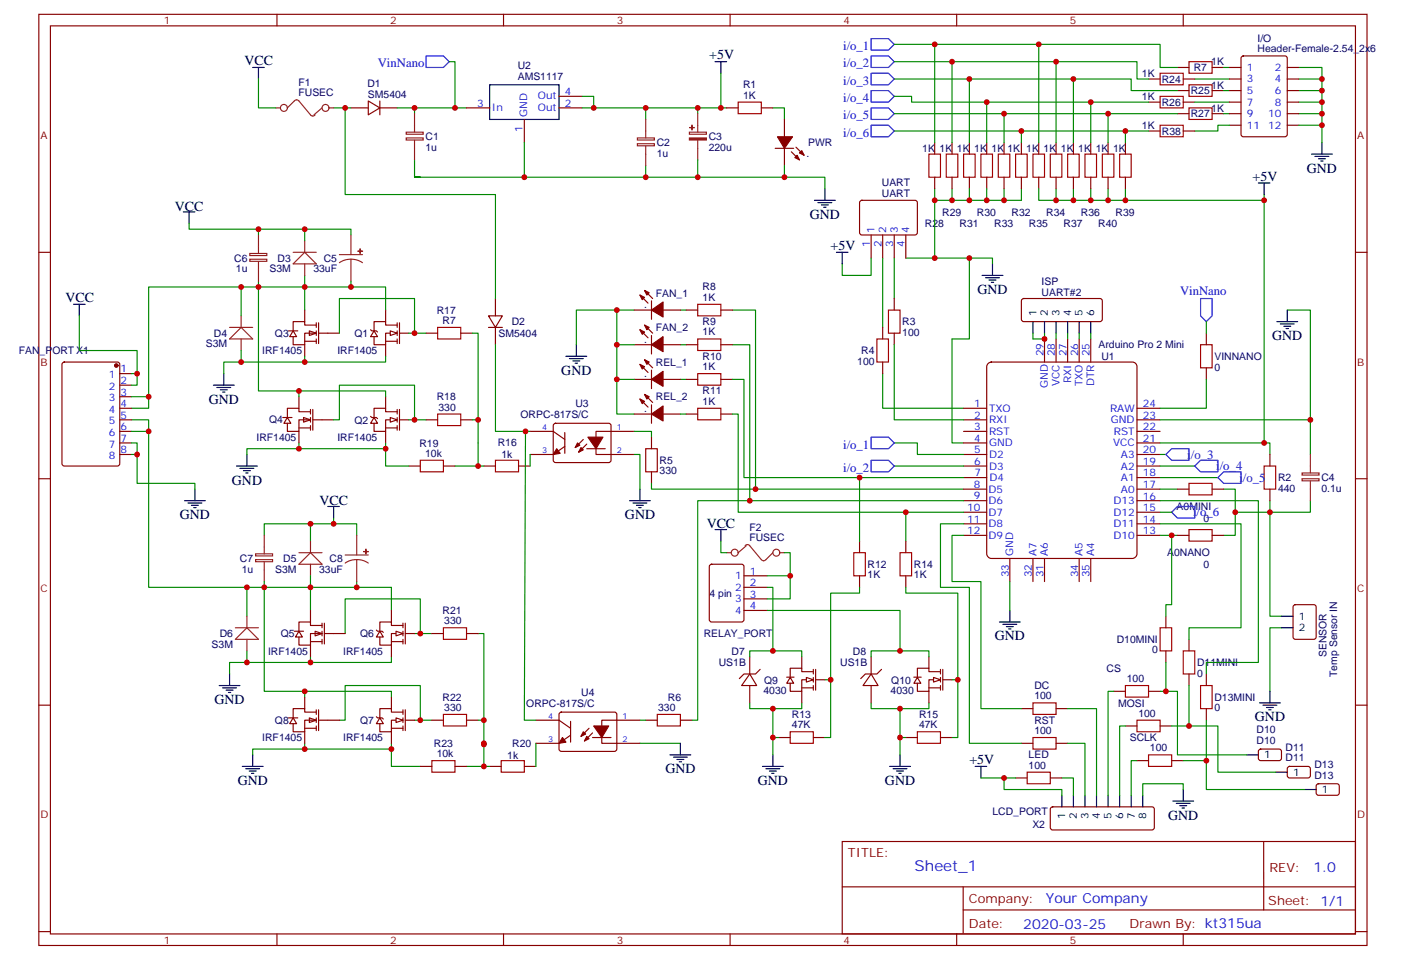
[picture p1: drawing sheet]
<svg xmlns="http://www.w3.org/2000/svg" width="428mm" height="293mm" viewBox="0 0 428 293" stroke-linecap="round" stroke-linejoin="round" font-family="sans-serif">
<g fill="none" stroke="#870000" stroke-width=".35">
<path d="M11.9 4.4h405.3v284.3h-405.3zM15.4 7.9h398.3v277.3h-398.3zM84.5 4.4v3.5M153.7 4.4v3.5M222.8 4.4v3.5M292 4.4v3.5M361.1 4.4v3.5M107.1 32.9h5.3M112.4 30.8l3.5 2.1-3.5 2.2zM115.9 32.9h5.3M115.9 30.8v4.3M221.8 32.9h3.5"/>
<path d="M232.3 32.9h3.6M239.4 36.5v5.3M236.6 45.3h5.6M239.4 45.3v5.3M241.5 46.4l2.5 2.4M242.9 44.9l2.5 2.5M11.9 77h3.5M262.6 61.4l.4-.2h16.5l.5 .7-.1 9.4-.6 .5-16.5-.1-.5-.7v-9.1zM265.9 71.8v7M269.4 71.8v7M272.9 71.8v7M276.4 71.8v7"/>
<path d="M413.7 77h3.5M193.5 94.7h5.3M195.3 90.1l2.5 2.5M196.7 99.3l2.5 2.4M196.7 88.7l2.5 2.5M198.8 91.9v5.6M202.4 94.7h5.2M209.4 94.7h3.5M220 94.7h3.5M269.4 100v3.5M272.9 91.2v3.5M311.9 91.4l.5-.2h23.6l.4 .7-.1 5.9-.6 .4-23.6-.1-.4-.6v-5.6z"/>
<path d="M193.5 115.9h5.3M193.5 105.3h5.3M195.3 111.3l2.5 2.4M195.3 100.7l2.5 2.5M196.7 109.9l2.5 2.4M198.8 102.4v5.7M198.8 113v5.7M202.4 115.9h5.2M202.4 105.3h5.2M209.4 115.9h3.5M209.4 105.3h3.5M220 115.9h3.5"/>
<path d="M220 105.3h3.5M269.4 110.6v3.5M272.9 101.7v3.6M387.6 138.8v3.5M11.9 146.2h3.5M359.3 149.4h3.6M369.9 149.4h3.6M387.6 149.4v3.5M413.7 146.2h3.5M359.3 163.5h3.6M369.9 163.5h3.6M394.9 184.9l.4-.3h5.7l.6 .5 .1 9.4-.5 .7h-5.9l-.6-.4-.1-9.5z"/>
<path d="M11.9 215.3h3.5M413.7 215.3h3.5M257 257h156.7v28.2h-156.7zM385.7 257v20.9M257.1 270.8h156.4M293.9 277.9h119.6M293.9 270.8v14.1M11.9 284.5h3.5M84.5 285.2v3.5M153.7 285.2v3.5M222.8 285.2v3.5M292 285.2v3.5"/>
<path d="M361.1 285.2v3.5M413.7 284.5h3.5"/>
</g>
<g fill="none" stroke="#008700" stroke-width=".35">
<path d="M101.8 32.9h5.3M121.2 32.9h5.3v1.8M126.5 32.9h15.9M197.1 32.9v3.6M212.9 32.9v1.8M220 22.4v10.5h-42.3M220 32.9h1.8M235.9 32.9h3.5v3.6M126.5 48.8v5.3M197.1 50.6v3.5M385.8 59.4v75.9h-31.8M265.9 78.8v5.3h-8.9v-3.5"/>
<path d="M269.4 78.8v21.2M272.9 78.8v12.4M276.4 78.8h26.5v1.8M207.6 94.7h1.8M223.5 94.7h7.1v54.7h63.5M392.9 94.7h7v33.5h-45.9M207.6 115.9h1.8M207.6 105.3h1.8M223.5 105.3h5.3v47.6M269.4 114.1v10.6h24.7M290.5 103.5v31.8h3.6M315.2 101.7v1.8h3.6v-1.8"/>
<path d="M322.3 101.7v1.8M325.8 101.7v1.8M329.4 101.7v1.8M332.9 101.7v1.8M385.8 135.3h1.8v3.5M399.9 128.2v10.6M354 149.4h5.3M373.5 149.4h3.5v14.1h-3.5M377 156.4h10.6v31.8h3.5M387.6 152.9v3.5h12.3v-3.5M354 163.5h5.3M391.1 191.7h-3.5v19.4"/>
</g>
<g fill="none" stroke="#000" stroke-width=".35">
<path d="M218.2 18.8h3.6M220 18.8v3.6M384 55.9h3.6M385.8 55.9v3.5M255.3 77h3.5M257 77v3.6M299.7 84.1h6.4M300.8 84.8h4.2M301.8 85.5h2.2M302.5 86.2h.7M302.9 80.6v3.5M315.2 98.2v3.5"/>
<path d="M318.8 98.2v3.5M322.3 98.2v3.5M325.8 98.2v3.5M329.4 98.2v3.5M332.9 98.2v3.5M389.7 98.2h6.3M390.7 98.9h4.3M391.8 99.6h2.1M392.9 94.7v3.5M172.7 108.8h6.4M173.8 109.5h4.2M174.8 110.2h2.2"/>
<path d="M175.5 110.9h.7M175.9 105.3v3.5M392.5 100.3h.7M391.1 188.2h3.5M391.1 191.7h3.5M384.4 214.6h6.3M385.4 215.3h4.3M386.5 216h2.1M387.2 216.7h.7M387.6 211.1v3.5"/>
</g>
<path d="M225.3 31.2h7v3.5h-7zM212.9 92.9h7.1v3.5h-7.1zM271.1 94.7h3.6v7h-3.6zM212.9 114.1h7.1v3.5h-7.1zM212.9 103.5h7.1v3.5h-7.1zM267.6 103.5h3.5v7.1h-3.5zM362.9 147.6h7v3.5h-7zM385.8 142.3h3.5v7.1h-3.5zM362.9 161.7h7v3.5h-7z" fill="none" stroke="#a10000" stroke-width=".35"/>
<g fill="none" stroke="#8c2424" stroke-width=".35">
<path d="M84.2 32.9h1.4M87.7 32.9l2.3-2.2 .8-.2 4.1 4.8 .8 .1 .5-.3M98.3 32.9l-2.5 2.2M100.4 32.9h1.4M126.5 34.7v5.7M197.1 36.5v5.6M212.9 34.7v5.7M124 42.1h5.2v.7h-5.2zM124 40.4h5.2v.6h-5.2zM126.5 42.8v6M194.5 43.9h5.2v.6h-5.2zM194.5 42.1h5.2v.7h-5.2z"/>
<path d="M197.1 44.6v6M210.4 40.4h5.2v.6h-5.2zM212.9 42.8v6M399.9 138.8v5.6M397.4 146.2h5.2v.6h-5.2zM397.4 144.4h5.2v.7h-5.2zM399.9 146.9v6"/>
<circle cx="86.6" cy="32.9" r="1.06"/>
<circle cx="99.3" cy="32.9" r="1.06"/>
</g>
<g fill="#870000" stroke="#870000" stroke-width=".35">
<path d="M243.3 47.4l.7 1.4-1.4-.7z"/>
<path d="M244 46.7l.7-.7 .7 1.4z"/>
<path d="M237.3 41.8h4.6l-2.5 3.5z"/>
<path d="M195.3 111.3l1.4 .7-.7 .7z"/>
<path d="M196.7 109.9l1.4 .7-.7 .7z"/>
<path d="M198.8 115.9l3.6-2.5v4.6z"/>
<path d="M195.3 100.7l1.4 .7-.7 .7z"/>
<path d="M196.7 99.3l1.4 .7-.7 .7z"/>
<path d="M198.8 105.3l3.6-2.5v4.6z"/>
<path d="M195.3 90.1l1.4 .7-.7 .7z"/>
<path d="M196.7 88.7l1.4 .7-.7 .7z"/>
<path d="M198.8 94.7l3.6-2.5v4.6z"/>
</g>
<g fill="#8c2424" stroke="#8c2424" stroke-width=".35">
<path d="M210.4 42.1h5.2v.7h-5.2z"/>
<path d="M210.5 38.9l1.4 .1z"/>
<path d="M211.2 38.2v1.5z"/>
</g>
<path d="M301.4 111.1l1.1-.5h43.1a1.41 1.41 0 0 1 1.4 1.4v57.1a1.51 1.51 0 0 1-1.4 1.4h-43.1a1.51 1.51 0 0 1-1.4-1.4v-57.1z" fill="#fff" stroke="#800000" stroke-width=".35"/>
<g fill="none" stroke="#870000" stroke-width=".35">
<path d="M318.8 103.5v7.1M322.3 103.5v7.1M325.8 103.5v7.1M329.4 103.5v7.1M332.9 103.5v7.1M161.8 131.7h7l3.6 2.5M169.1 129.5l.4-.2h16.5l.5 .7-.1 10.8-.6 .5-16.5-.1-.5-.7v-10.5zM172.4 136.3l-3.6 2.5h-7M172.4 132.1v6.3M178 134.2l-2.5 2.5M179.1 135.6l-2.5 2.5M179.1 137h5.6"/>
<path d="M193.5 131.7h-11.6v7.1h11.6M294.1 138.8h7M294.1 135.3h7M294.1 131.7h7M294.1 128.2h7M294.1 124.7h7M347 138.8h7M347 135.3h7M347 131.7h7M347 128.2h7M347 124.7h7M294.1 159.9h7"/>
<path d="M294.1 156.4h7M294.1 152.9h7M294.1 149.4h7M294.1 145.8h7M294.1 142.3h7M347 159.9h7M347 156.4h7M347 152.9h7M347 149.4h7M347 145.8h7M347 142.3h7M294.1 163.5h7"/>
<path d="M308.2 170.5v7.1M315.2 170.5v7.1M318.8 170.5v7.1M329.4 170.5v7.1M332.9 170.5v7.1M347 163.5h7"/>
</g>
<g fill="#870000" stroke="#870000" stroke-width=".35">
<path d="M169.9 137l1.1 1.4-2.2 .4z"/>
<path d="M177.3 136.7l.7 .7-1.4 .7z"/>
<path d="M176.2 135.3l.8 .7-1.5 .7z"/>
<path d="M179.4 133.5h4.6l-2.1 3.5z"/>
</g>
<g fill="#fff" stroke="#870000" stroke-width=".35">
<path d="M92.6 127.5l2.2 .7-2.2 .7z"/>
<path d="M87.7 127.5l1.1 1.8h-2.2z"/>
</g>
<g fill="none" stroke="#870000" stroke-width=".35">
<path d="M86.3 127.5h2.8M91.2 130.7h3.6M91.2 121.1v3.6M91.2 131.7v3.6M94.8 125.7h-3.6v-1h-3.5v2.8M94.8 128.2h-3.6v3.5h-3.5v-2.4M94.8 125v1.4M94.8 127.5v1.4M94.8 130v1.4M95.5 125v6.4M95.5 128.2h6.3M113.1 127.1l.4 .4h1.4l.3 .3"/>
<path d="M114.2 127.5l1 1.8h-2.1zM117.7 130.7h3.5M117.7 121.1v3.6M117.7 131.7v3.6M121.2 128.2h-3.5v3.5h-3.5v-2.4M121.2 125.7h-3.5v-1h-3.5v2.8M121.2 125v1.4M121.2 127.5v1.4M121.2 130v1.4M121.9 128.2h2.8M121.9 125v6.4"/>
</g>
<path d="M119.1 127.5l2.1 .7-2.1 .7z" fill="#fff" stroke="#870000" stroke-width=".35"/>
<path d="M117.7 94.7v3.5M121.2 99.3h-3.5v-1.1h-3.5v2.8M121.2 98.6v1.4M121.9 98.6v6.3M113.1 100.7l.4 .3h1.4l.3 .4M114.2 101l1 1.8h-2.1zM117.7 105.3v3.5M117.7 104.2h3.5M121.2 101.7h-3.5v3.6h-3.5v-2.5M121.2 101v1.4M121.2 103.5v1.4M121.9 101.7h2.8" fill="none" stroke="#870000" stroke-width=".35"/>
<g fill="#fff" stroke="#870000" stroke-width=".35">
<path d="M119.1 101l2.1 .7-2.1 .7z"/>
<path d="M94.4 101l2.1 .7-2.1 .7z"/>
<path d="M89.5 101l1 1.8h-2.1z"/>
</g>
<g fill="none" stroke="#870000" stroke-width=".35">
<path d="M93 94.7v3.5M96.5 99.3h-3.5v-1.1h-3.5v2.8M96.5 98.6v1.4M97.2 98.6v6.3M149.1 96.4h4.2l-2.1 3.6zM149.1 100h4.2M151.2 91.2v5.2M151.2 100v5.3M88.1 101h2.8M93 104.2h3.5M93 105.3v3.5M96.5 101.7h-3.5v3.6h-3.5v-2.5"/>
<path d="M96.5 101v1.4M96.5 103.5v1.4M97.2 101.7h6.4M130 101.7h3.6M140.6 101.7h3.5M130 128.2h3.6M140.6 128.2h3.5M198.8 133.5v3.5M124.7 142.3h3.6M135.3 142.3h3.6M198.8 144.1v3.5M131.8 193.5h3.5"/>
<path d="M142.4 193.5h3.5M131.8 219.9h3.5M142.4 219.9h3.5M197.1 219.9h3.5M207.6 219.9h3.6M128.3 234h3.5M138.9 234h3.5"/>
</g>
<g fill="none" stroke="#000" stroke-width=".35">
<path d="M77.1 20.6h3.5M78.9 20.6v3.5M251.7 57.6v3.6M56 64.7h3.5M57.7 64.7v3.5M248.6 61.2h6.3M249.6 61.9h4.3M250.7 62.6h2.1M251.4 63.3h.7M65.1 117.6h6.4M66.2 118.3h4.2M67.2 119h2.2"/>
<path d="M67.9 119.7h.8M68.3 114.1v3.5M75.4 138.8v3.5M72.2 142.3h6.3M73.2 143h4.3M74.3 143.7h2.1M75 144.4h.7M100 154.7h3.6M101.8 154.7v3.5M192.1 152.9h6.4M193.2 153.6h4.2M194.2 154.3h2.2"/>
<path d="M194.9 155h.8M195.3 149.4v3.5M66.9 209.3h6.3M67.9 210h4.3M69 210.7h2.1M69.7 211.5h.7M70.1 205.8v3.5M73.9 234h6.4M75 234.7h4.2M76.1 235.4h2.1M76.8 236.1h.7M77.1 230.5v3.5"/>
<path d="M204.5 230.5h6.3M205.5 231.2h4.3M206.6 231.9h2.1M207.3 232.6h.7M207.6 227v3.5"/>
</g>
<g fill="none" stroke="#008700" stroke-width=".35">
<path d="M126.5 54.1h125.2v3.5M212.9 48.8v5.3M239.4 50.6v3.5M73.6 96.4v-8.8h-28.2v37.1h-5.3M73.6 87.6h44.1v7.1M78.9 85.9v33.5h38.8v1.7M93 84.1v10.6M107.1 85.9v1.7M73.6 107v3.6M91.2 119.4v1.7M93 108.8v1.8M103.6 101.7v-10.5h22.9v10.5"/>
<path d="M117.7 108.8v1.8h-49.4v3.5M124.7 101.7h5.3M144.1 101.7h1.8v40.6h-7M151.2 105.3v26.4h10.6M40.1 128.2h5.3v51.2h30v8.8M75.4 138.8v-1.8h42.3v5.3h7M91.2 135.3v1.7M101.8 128.2h1.8v-10.6h22.9v10.6M117.7 135.3v1.7M124.7 128.2h5.3M144.1 128.2h1.8M193.5 131.7h5.3v1.8"/>
<path d="M193.5 138.8h1.8v10.6M94.8 159.9v5.3M101.8 159.9h7.1v3.6M101.8 158.2v1.7h-21.2v3.6M75.4 179.4h44.1v7M80.6 177.6v33.5h38.9v1.8M94.8 175.8v10.6M108.9 177.6v1.8M75.4 198.8v3.5M105.3 193.5v-10.6h23v10.6M126.5 193.5h5.3M145.9 193.5h1.8v33.8"/>
<path d="M93 211.1v1.8M94.8 200.5v1.8M103.6 219.9h1.7v-10.6h23v10.6M119.5 200.5v1.8h-49.4v3.5M126.5 219.9h5.3M145.9 219.9h1.8M195.3 219.9h1.8M77.1 230.5v-1.8h42.4v5.3h8.8M93 227v1.7M119.5 227v1.7M147.7 227v7h-5.3M195.3 227h12.3"/>
</g>
<path d="M133.6 100h7v3.5h-7zM133.6 126.4h7v3.6h-7zM197.1 137h3.5v7.1h-3.5zM128.3 140.5h7v3.6h-7zM135.3 191.7h7.1v3.5h-7.1zM135.3 218.2h7.1v3.5h-7.1zM200.6 218.2h7v3.5h-7zM131.8 232.3h7.1v3.5h-7.1z" fill="none" stroke="#a10000" stroke-width=".35"/>
<g fill="none" stroke="#8c2424" stroke-width=".35">
<path d="M76.2 79.2h5.2v.6h-5.2zM76.2 77.4h5.2v.6h-5.2zM78.9 71.8v5.6M78.9 79.9v6M89.5 77h7M93 77l3.5 3.6h-7zM93 73.5v3.5M103.6 77.8h7M107.1 79.2l-1.8 .2-1.7 .8M107.1 79.2l1.9 .2 1.6 .8M107.1 71.8v6M107.1 79.2v6.7"/>
<path d="M70.1 100h7M73.6 96.4v3.6M93 80.6v3.5M70.1 103.5l3.5-3.5 3.5 3.5zM73.6 103.5v3.5M78 170.9h5.2v.6h-5.2zM78 169.1h5.2v.7h-5.2zM80.6 163.5v5.6M80.6 171.6v6M91.2 172.3l3.6-3.5 3.5 3.5zM91.2 168.8h7.1M94.8 165.2v3.6"/>
<path d="M94.8 172.3v3.5M105.3 169.5h7.1M108.9 170.9l-1.9 .2-1.7 .8M108.9 170.9l1.8 .2 1.7 .8M108.9 163.5v6M108.9 170.9v6.7M71.8 195.2l3.6-3.5 3.5 3.5zM71.8 191.7h7.1M75.4 188.2v3.5M75.4 195.2v3.6"/>
</g>
<g fill="#8c2424" stroke="#8c2424" stroke-width=".35">
<path d="M109.2 76.7h1.4z"/>
<path d="M109.9 76v1.4z"/>
<path d="M111 168.4l1.4 .1z"/>
<path d="M111.7 167.7v1.4z"/>
</g>
<g fill="#fff" stroke="#870000" stroke-width=".35">
<path d="M96.2 192.8l2.1 .7-2.1 .7z"/>
<path d="M91.2 192.8l1.1 1.7h-2.1z"/>
</g>
<g fill="none" stroke="#870000" stroke-width=".35">
<path d="M89.8 192.8h2.8M94.8 195.9h3.5M94.8 186.4v3.5M94.8 197v3.5M98.3 191h-3.5v-1.1h-3.6v2.9M98.3 193.5h-3.5v3.5h-3.6v-2.5M98.3 190.3v1.4M98.3 192.8v1.4M98.3 195.2v1.4M99 190.3v6.3M99 193.5h6.3M114.9 192.4l.3 .4h1.4l.4 .3"/>
<path d="M115.9 192.8l1.1 1.7h-2.1zM119.5 195.9h3.5M119.5 186.4v3.5M119.5 197v3.5M123 193.5h-3.5v3.5h-3.6v-2.5M123 191h-3.5v-1.1h-3.6v2.9M123 190.3v1.4M123 192.8v1.4M123 195.2v1.4M123.7 193.5h2.8M123.7 190.3v6.3"/>
</g>
<path d="M120.9 192.8l2.1 .7-2.1 .7z" fill="#fff" stroke="#870000" stroke-width=".35"/>
<path d="M114.9 218.9l.3 .3h1.4l.4 .4M115.9 219.2l1.1 1.8h-2.1zM119.5 212.9v3.5M123 219.9h-3.5v3.5h-3.6v-2.4M123 217.5h-3.5v-1.1h-3.6v2.8M123 216.7v1.5M123 219.2v1.4M123.7 219.9h2.8M123.7 216.7v6.4M119.5 223.4v3.6M119.5 222.4h3.5M123 221.7v1.4" fill="none" stroke="#870000" stroke-width=".35"/>
<g fill="#fff" stroke="#870000" stroke-width=".35">
<path d="M120.9 219.2l2.1 .7-2.1 .7z"/>
<path d="M94.4 219.2l2.1 .7-2.1 .7z"/>
<path d="M89.5 219.2l1 1.8h-2.1z"/>
</g>
<g fill="none" stroke="#870000" stroke-width=".35">
<path d="M142.4 32.9h7M160 36.5v7M170.6 32.9h7.1M170.6 29.4h7.1M19.1 110.8l.5-.2h16.2l.7 .4v30.6l-.4 .7h-16.5l-.6-.5-.1-30.5zM36.5 114.1h3.6M36.5 117.6h3.6M368.2 101.7v3.6M368.2 112.3v3.6M36.5 121.1h3.6M36.5 124.7h3.6M36.5 128.2h3.6"/>
<path d="M36.5 131.7h3.6M36.5 135.3h3.6M36.5 138.8h3.6M147.7 142.3h3.5M158.3 142.3h3.5M88.1 219.2h2.8M93 212.9v3.5M96.5 217.5h-3.5v-1.1h-3.5v2.8M96.5 219.9h-3.5v3.5h-3.5v-2.4M96.5 216.7v1.5M96.5 219.2v1.4M97.2 216.7v6.4"/>
<path d="M97.2 219.9h6.4M163.5 219.9h7.1l3.5 2.5M170.8 217.7l.5-.2h16.5l.4 .7v10.8l-.7 .4h-16.5l-.4-.7v-10.5zM195.3 219.9h-11.6v7.1h11.6M240.1 206.8h2.2M241.2 206.9l1 1.7h-2.1zM244.7 200.5v3.5M244.7 211.1v3.5M244.7 210h3.5M248.2 207.6h-3.5v3.5h-3.5v-2.5M248.2 205.1h-3.5v-1.1h-3.5v2.9M248.2 204.4v1.4"/>
<path d="M248.2 206.9v1.4M248.2 209.3v1.4M248.9 207.6h2.8M248.9 204.4v6.3M93 222.4h3.5M93 223.4v3.6M96.5 221.7v1.4M149.4 234h3.6M160 234h3.5M174.1 224.5l-3.5 2.5h-7.1M174.1 220.3v6.3M179.8 222.4l-2.5 2.5"/>
<path d="M180.8 223.8l-2.4 2.5M180.8 225.2h5.7"/>
</g>
<g fill="#870000" stroke="#870000" stroke-width=".35">
<path d="M171.7 225.2l1 1.4-2.1 .4z"/>
<path d="M179.1 224.9l.7 .7-1.4 .7z"/>
<path d="M178 223.4l.7 .8-1.4 .7z"/>
<path d="M181.2 221.7h4.6l-2.1 3.5z"/>
<circle cx="35.5" cy="111.6" r=".53"/>
</g>
<g fill="none" stroke="#008700" stroke-width=".35">
<path d="M137.1 18.8h1.8v14.1M78.9 24.1v8.8h5.3M105.3 32.9v26.5h45.9v31.8M177.7 29.4h3.5v3.5M160 43.5v10.6M57.7 68.2v1.8h49.4v1.8M78.9 70v1.8M93 70v3.5M24.2 96.4v10.6h17.6v10.6h-1.7M368.2 98.2v3.5M40.1 114.1h1.7M368.2 115.9v8.8h-14.2"/>
<path d="M40.1 135.3h1.7v12.3h17.7v1.8M40.1 138.8h1.7M40.1 121.1h5.3M40.1 131.7h5.3M160.4 131.7l-.4 88.2h3.5M161.8 138.8v3.5M145.9 142.3h1.8M198.8 147.6v1.8h31.8M294.1 152.9h-81.2v67h-1.7M308.2 177.6v8.8M147.7 234h1.7M163.5 227v7"/>
</g>
<path d="M366.4 105.3h3.5v7h-3.5zM151.2 140.5h7.1v3.6h-7.1zM153 232.3h7v3.5h-7z" fill="none" stroke="#a10000" stroke-width=".35"/>
<g fill="none" stroke="#000" stroke-width=".35">
<path d="M149.4 25.9h21.2v10.6h-21.2zM22.4 92.9h3.6M24.2 92.9v3.5M56.3 152.9h6.4M57.4 153.6h4.2M58.4 154.3h2.1M59.1 155h.7M59.5 149.4v3.5M305 189.9h6.4M306.1 190.6h4.2M307.1 191.3h2.1M307.8 192.1h.7"/>
<path d="M308.2 186.4v3.5"/>
</g>
<path d="M130 17.1h5.3l1.8 1.7-1.8 1.8h-5.3zM366.4 91.2h3.5v5.2l-1.7 1.8-1.8-1.8z" fill="none" stroke="#00f" stroke-width=".35"/>
<path d="M246.1 206.9l2.1 .7-2.1 .7z" fill="#fff" stroke="#870000" stroke-width=".35"/>
<path d="M278.9 206.8h2.2M280 206.9l1 1.7h-2.1zM283.5 200.5v3.5M283.5 211.1v3.5M283.5 210h3.5M287 207.6h-3.5v3.5h-3.5v-2.5M287 205.1h-3.5v-1.1h-3.5v2.9M287 204.4v1.4M287 206.9v1.4M287 209.3v1.4M287.7 207.6h2.8M287.7 204.4v6.3" fill="none" stroke="#870000" stroke-width=".35"/>
<path d="M284.9 206.9l2.1 .7-2.1 .7z" fill="#fff" stroke="#870000" stroke-width=".35"/>
<g fill="none" stroke="#870000" stroke-width=".35">
<path d="M379 17.3l.4-.2h12.7l.7 .4 .1 23.6-.5 .6-13 .1-.6-.5-.1-23.5zM350.5 24.1h3.5M350.5 31.2h3.5M359.3 20.6h3.6M359.3 27.7h3.6M359.3 34.7h3.6M361.1 24.1h3.5M361.1 31.2h3.5M369.9 20.6h3.6M369.9 27.7h3.6M369.9 34.7h3.6M375.2 20.6h3.5"/>
<path d="M375.2 24.1h3.5M375.2 27.7h3.5M375.2 31.2h3.5M375.2 34.7h3.5M375.2 38.2h3.5M392.9 20.6h3.5M392.9 24.1h3.5M392.9 27.7h3.5M392.9 31.2h3.5M392.9 34.7h3.5M392.9 38.2h3.5M285.3 43.5v3.6"/>
<path d="M285.3 54.1v3.5M290.5 43.5v3.6M290.5 54.1v3.5M295.8 43.5v3.6M295.8 54.1v3.5M301.1 43.5v3.6M301.1 54.1v3.5M306.4 43.5v3.6M306.4 54.1v3.5M311.7 43.5v3.6M311.7 54.1v3.5M317 43.5v3.6"/>
<path d="M317 54.1v3.5M322.3 43.5v3.6M322.3 54.1v3.5M327.6 43.5v3.6M327.6 54.1v3.5M332.9 43.5v3.6M332.9 54.1v3.5M338.2 43.5v3.6M338.2 54.1v3.5M343.5 43.5v3.6M343.5 54.1v3.5M350.5 40h3.5"/>
<path d="M361.1 40h3.5M193.5 126.4h5.3M195.3 121.8l2.5 2.5M196.7 120.4l2.5 2.5M198.8 123.6v5.7M202.4 126.4h5.2M209.4 126.4h3.5M220 126.4h3.5M216.7 172.5l.5-.2h9.1l.7 .4v16.5l-.4 .7h-9.4l-.7-.4v-16.5zM227 175.8h7.1M227 179.4h7.1M262.3 165.2v3.6"/>
<path d="M262.3 175.8v3.6M276.4 165.2v3.6M276.4 175.8v3.6M227 182.9h7.1M227 186.4h7.1M355.8 188.2v3.5M355.8 198.8v3.5M362.9 195.2v3.6M228.8 205.8l2.1 3.5h-4.6zM228.8 200.5v5.3M228.8 209.3v5.3M232 204.4l-1.4 1.4h-3.6l-1.4 1.4"/>
<path d="M265.9 205.8l2.1 3.5h-4.6zM265.9 200.5v5.3M265.9 209.3v5.3M269 204.4l-1.4 1.4h-3.5l-1.4 1.4M311.7 216.4h3.5M322.3 216.4h3.5M339.9 211.1h3.6M350.5 211.1h3.5M362.9 205.8v3.5M368.2 205.8v3.5M368.2 216.4v3.5M237.6 225.2h3.6"/>
<path d="M248.2 225.2h3.5M276.4 225.2h3.6M287 225.2h3.5M310 237.6h3.5M311.7 227h3.5M320.5 237.6h3.6M322.3 227h3.5M343.5 221.7h3.5M347 232.3h3.5M354 221.7h3.6M357.6 232.3h3.5M384.3 228.9l.4-.2 6 .1 .4 .6-.1 2.4-.6 .5-5.9-.1-.5-.6v-2.2z"/>
<path d="M393.1 234.2l.5-.2 5.9 .1 .4 .6-.1 2.4-.6 .5-5.9-.1-.4-.6v-2.2zM401.9 239.5l.5-.2 5.9 .1 .4 .6v2.4l-.7 .5-5.9-.1-.4-.7v-2.1zM320.8 246.6l.4-.2h30.4l.5 .2 .2 .5v5.6l-.3 .5-.4 .2h-30.4l-.5-.2-.2-.5v-5.6z"/>
</g>
<g fill="none" stroke="#a10000" stroke-width=".35">
<path d="M362.9 18.8h7v3.6h-7zM354 22.4h7.1v3.5h-7.1zM354 29.4h7.1v3.5h-7.1zM354 38.2h7.1v3.6h-7.1zM362.9 25.9h7v3.5h-7zM362.9 32.9h7v3.6h-7zM283.5 47.1h3.5v7h-3.5zM288.8 47.1h3.5v7h-3.5zM294.1 47.1h3.5v7h-3.5zM299.4 47.1h3.5v7h-3.5zM304.7 47.1h3.5v7h-3.5zM310 47.1h3.5v7h-3.5z"/>
<path d="M315.2 47.1h3.6v7h-3.6zM320.5 47.1h3.6v7h-3.6zM325.8 47.1h3.6v7h-3.6zM331.1 47.1h3.5v7h-3.5zM336.4 47.1h3.5v7h-3.5zM341.7 47.1h3.5v7h-3.5zM212.9 124.7h7.1v3.5h-7.1zM260.6 168.8h3.5v7h-3.5zM274.7 168.8h3.5v7h-3.5zM354 191.7h3.6v7.1h-3.6zM361.1 198.8h3.5v7h-3.5zM315.2 214.6h7.1v3.6h-7.1z"/>
<path d="M343.5 209.3h7v3.6h-7zM347 219.9h7v3.5h-7zM366.4 209.3h3.5v7.1h-3.5zM241.2 223.4h7v3.6h-7zM280 223.4h7v3.6h-7zM313.5 235.8h7v3.5h-7zM315.2 225.2h7.1v3.5h-7.1zM350.5 230.5h7.1v3.5h-7.1z"/>
</g>
<g fill="#870000" stroke="#870000" stroke-width=".35">
<path d="M195.3 121.8l1.4 .8-.7 .7z"/>
<path d="M196.7 120.4l1.4 .7-.7 .7z"/>
<path d="M198.8 126.4l3.6-2.4v4.6z"/>
</g>
<g fill="none" stroke="#008700" stroke-width=".35">
<path d="M272.9 13.5h81.1v7.1h5.3M272.9 18.8h74.1v5.3h3.5M285.3 13.5v30M290.5 18.8v24.7M317 13.5v30M322.3 18.8v24.7M272.9 24.1h72.3v3.6h14.1M272.9 29.4h5.3v1.8h72.3M272.9 34.7h86.4M295.8 24.1v19.4M301.1 31.2v12.3M306.4 34.7v8.8"/>
<path d="M327.6 24.1v19.4M332.9 31.2v12.3M338.2 34.7v8.8M364.6 24.1h10.6M364.6 31.2h10.6M373.5 20.6h1.7M373.5 27.7h1.7M373.5 34.7h1.7M375.2 38.2h-3.5v1.8h-7.1M396.4 34.7h7v8.8M396.4 31.2h7v3.5M396.4 27.7h7v3.5"/>
<path d="M396.4 24.1h7v3.6M396.4 20.6h7v3.5M396.4 38.2h7M272.9 40h77.6M285.3 57.6v3.6h26.4v-3.6M290.5 57.6v3.6M295.8 57.6v3.6M301.1 57.6v3.6M306.4 57.6v3.6M311.7 40v3.5M317 57.6v3.6h5.3M322.3 57.6v3.6h5.3"/>
<path d="M327.6 57.6v3.6h58.2M332.9 57.6v3.6M338.2 57.6v3.6M343.5 40v3.5M343.5 57.6v3.6M285.3 61.2v17.6M295.8 78.8v24.7h-5.3M188.2 94.7h-12.3v10.6M193.5 94.7h-5.3v31.7h5.3M188.2 105.3h5.3M188.2 115.9h5.3M223.5 115.9h3.5v29.9h35.3"/>
<path d="M272.9 105.3v22.9h21.2M207.6 126.4h1.8M223.5 126.4h1.8v30h68.8M272.9 135.3h7.1v3.5h14.1M354 138.8h1.8M272.9 142.3h21.2M276.4 156.4v8.8M294.1 145.8h-31.8v19.4M294.1 159.9h-7.1v19.5h8.8v47.6h15.9M354 152.9h30v49.4h-15.8v3.5M354 159.9h24.7v31.8h-15.8v3.5M354 142.3h10.6"/>
<path d="M354 145.8h17.7M354 156.4h3.6M220 165.2v3.6h1.8M234.1 175.8h7.1v7.1h-7.1M234.1 179.4h1.8v19.4M239.4 168.8h1.8v7M262.3 179.4v1.7h-8.8v26.5h-1.8M276.4 179.4v1.7h15.9v26.5h-1.8M294.1 163.5h-3.6v14.1h8.9v38.8h12.3M357.6 163.5v21.1h-1.8v3.6M234.1 186.4h40.6v12.4M228.8 214.6v1.8h15.9v-1.8"/>
<path d="M228.8 200.5v-1.7h15.9v1.7M235.9 216.4v8.8h1.7M253.5 207.6v17.6h-1.8M265.9 214.6v1.8h17.6v-1.8M265.9 200.5v-1.7h17.6v1.7M274.7 216.4v8.8h1.7M292.3 207.6v17.6h-1.8M325.8 216.4h8.8v26.5M339.9 211.1h-1.7v31.8M355.8 202.3v8.8h-1.8M355.8 211.1h3.5v19.4h21.2M362.9 209.3v12.4h-5.3"/>
<path d="M368.2 219.9v12.4h-7.1M235.9 225.2v5.3M274.7 225.2v5.3M299.4 237.6h7v3.5h17.7v1.8M306.4 237.6h3.6M324.1 237.6h3.5v5.3M325.8 227h5.3v15.9M343.5 221.7h-1.8v21.2M347 232.3h-1.8v10.6M362.9 221.7h8.8v14.1h17.6M368.2 232.3v8.8h29.9M361.1 241.1v-1.8h-12.3v3.6"/>
</g>
<g fill="none" stroke="#000" stroke-width=".35">
<path d="M400.3 47.1h6.3M401.3 47.8h4.3M402.4 48.5h2.1M403.1 49.2h.7M403.4 43.5v3.6M218.2 161.7h3.6M220 161.7v3.5M232.7 234h6.3M233.8 234.7h4.2M234.8 235.4h2.1M235.5 236.1h.7M235.9 230.5v3.5"/>
<path d="M271.5 234h6.3M272.6 234.7h4.2M273.6 235.4h2.1M274.3 236.1h.7M274.7 230.5v3.5M297.6 234h3.5M299.4 234v3.6M380.5 230.5h3.5M389.3 235.8h3.6M324.1 242.9v3.5M327.6 242.9v3.5M331.1 242.9v3.5"/>
<path d="M334.6 242.9v3.5M338.2 242.9v3.5M341.7 242.9v3.5M345.2 242.9v3.5M348.8 242.9v3.5M357.9 244.6h6.4M359 245.3h4.2M360 246h2.2M360.8 246.7h.7M361.1 241.1v3.5M398.1 241.1h3.6"/>
</g>
<g fill="none" stroke="#8c2424" stroke-width=".35">
<path d="M221.8 168.8h1.4M227.4 166.7l.4-.4 .8 .1 4.2 4.8 .8-.1 2.3-2.3M227.8 166.7l-2.5 2.1M238 168.8h1.4"/>
<circle cx="224.2" cy="168.8" r="1.06"/>
<circle cx="236.9" cy="168.8" r="1.06"/>
</g>
<path d="M265.9 11.8h5.2l1.8 1.7-1.8 1.8h-5.2zM265.9 17.1h5.2l1.8 1.7-1.8 1.8h-5.2zM265.9 22.4h5.2l1.8 1.7-1.8 1.8h-5.2zM265.9 27.7h5.2l1.8 1.7-1.8 1.8h-5.2zM265.9 32.9h5.2l1.8 1.8-1.8 1.8h-5.2zM265.9 38.2h5.2l1.8 1.8-1.8 1.8h-5.2zM265.9 133.5h5.2l1.8 1.8-1.8 1.7h-5.2zM357.6 137h5.3v3.5h-5.3l-1.8-1.7zM265.9 140.5h5.2l1.8 1.8-1.8 1.8h-5.2zM357.6 156.4l1.7-1.7h5.3v3.5h-5.3zM364.6 142.3l1.8-1.8h5.3v3.6h-5.3zM373.5 144.1h5.2v3.5h-5.2l-1.8-1.8z" fill="none" stroke="#00f" stroke-width=".35"/>
<g fill="#c00">
<circle cx="285.3" cy="13.5" r=".88"/>
<circle cx="295.8" cy="24.1" r=".88"/>
<circle cx="306.4" cy="34.7" r=".88"/>
<circle cx="317" cy="13.5" r=".88"/>
<circle cx="327.6" cy="24.1" r=".88"/>
<circle cx="338.2" cy="34.7" r=".88"/>
<circle cx="285.3" cy="78.8" r=".88"/>
<circle cx="285.3" cy="61.2" r=".88"/>
<circle cx="327.6" cy="61.2" r=".88"/>
<circle cx="343.5" cy="61.2" r=".88"/>
<circle cx="338.2" cy="61.2" r=".88"/>
<circle cx="332.9" cy="61.2" r=".88"/>
<circle cx="295.8" cy="61.2" r=".88"/>
<circle cx="403.4" cy="38.2" r=".88"/>
<circle cx="403.4" cy="24.1" r=".88"/>
<circle cx="403.4" cy="31.2" r=".88"/>
<circle cx="188.2" cy="105.3" r=".88"/>
<circle cx="160.4" cy="131.7" r=".88"/>
<circle cx="228.8" cy="152.9" r=".88"/>
<circle cx="241.2" cy="175.8" r=".88"/>
<circle cx="368.2" cy="232.3" r=".88"/>
<circle cx="355.8" cy="211.1" r=".88"/>
<circle cx="357.6" cy="163.5" r=".88"/>
<circle cx="235.9" cy="198.8" r=".88"/>
<circle cx="274.7" cy="225.2" r=".88"/>
<circle cx="274.7" cy="216.4" r=".88"/>
<circle cx="78.9" cy="70" r=".88"/>
<circle cx="105.3" cy="32.9" r=".88"/>
<circle cx="45.4" cy="131.7" r=".88"/>
<circle cx="41.8" cy="138.8" r=".88"/>
<circle cx="181.2" cy="32.9" r=".88"/>
<circle cx="145.9" cy="142.3" r=".88"/>
<circle cx="107.1" cy="87.6" r=".88"/>
<circle cx="78.9" cy="87.6" r=".88"/>
<circle cx="197.1" cy="54.1" r=".88"/>
<circle cx="126.5" cy="32.9" r=".88"/>
<circle cx="318.8" cy="103.5" r=".88"/>
<circle cx="387.6" cy="156.4" r=".88"/>
<circle cx="197.1" cy="32.9" r=".88"/>
<circle cx="212.9" cy="32.9" r=".88"/>
<circle cx="220" cy="32.9" r=".88"/>
<circle cx="377" cy="156.4" r=".88"/>
<circle cx="385.8" cy="135.3" r=".88"/>
<circle cx="145.9" cy="128.2" r=".88"/>
<circle cx="91.2" cy="119.4" r=".88"/>
<circle cx="126.5" cy="128.2" r=".88"/>
<circle cx="126.5" cy="101.7" r=".88"/>
<circle cx="93" cy="110.6" r=".88"/>
<circle cx="73.6" cy="110.6" r=".88"/>
<circle cx="212.9" cy="54.1" r=".88"/>
<circle cx="239.4" cy="54.1" r=".88"/>
<circle cx="91.2" cy="137" r=".88"/>
<circle cx="117.7" cy="137" r=".88"/>
<circle cx="73.6" cy="87.6" r=".88"/>
<circle cx="75.4" cy="179.4" r=".88"/>
<circle cx="119.5" cy="228.7" r=".88"/>
<circle cx="93" cy="228.7" r=".88"/>
<circle cx="75.4" cy="202.3" r=".88"/>
<circle cx="94.8" cy="202.3" r=".88"/>
<circle cx="128.3" cy="193.5" r=".88"/>
<circle cx="147.7" cy="227" r=".88"/>
<circle cx="128.3" cy="219.9" r=".88"/>
<circle cx="93" cy="211.1" r=".88"/>
<circle cx="147.7" cy="219.9" r=".88"/>
<circle cx="94.8" cy="159.9" r=".88"/>
<circle cx="80.6" cy="179.4" r=".88"/>
<circle cx="108.9" cy="179.4" r=".88"/>
<circle cx="230.6" cy="149.4" r=".88"/>
<circle cx="147.7" cy="227.3" r=".88"/>
<circle cx="147.7" cy="234" r=".88"/>
<circle cx="160" cy="54.1" r=".88"/>
<circle cx="399.9" cy="128.2" r=".88"/>
<circle cx="41.8" cy="114.1" r=".88"/>
<circle cx="45.4" cy="121.1" r=".88"/>
<circle cx="93" cy="70" r=".88"/>
<circle cx="101.8" cy="159.9" r=".88"/>
<circle cx="138.9" cy="32.9" r=".88"/>
<circle cx="292.3" cy="207.6" r=".88"/>
<circle cx="253.5" cy="207.6" r=".88"/>
<circle cx="235.9" cy="216.4" r=".88"/>
<circle cx="235.9" cy="225.2" r=".88"/>
<circle cx="274.7" cy="198.8" r=".88"/>
<circle cx="276.4" cy="156.4" r=".88"/>
<circle cx="306.4" cy="237.6" r=".88"/>
<circle cx="362.9" cy="221.7" r=".88"/>
<circle cx="93" cy="87.6" r=".88"/>
<circle cx="94.8" cy="179.4" r=".88"/>
<circle cx="295.8" cy="78.8" r=".88"/>
<circle cx="262.3" cy="145.8" r=".88"/>
<circle cx="188.2" cy="94.7" r=".88"/>
<circle cx="188.2" cy="115.9" r=".88"/>
<circle cx="403.4" cy="34.7" r=".88"/>
<circle cx="403.4" cy="27.7" r=".88"/>
<circle cx="385.8" cy="61.2" r=".88"/>
<circle cx="306.4" cy="61.2" r=".88"/>
<circle cx="301.1" cy="61.2" r=".88"/>
<circle cx="290.5" cy="61.2" r=".88"/>
<circle cx="322.3" cy="61.2" r=".88"/>
<circle cx="343.5" cy="40" r=".88"/>
<circle cx="332.9" cy="31.2" r=".88"/>
<circle cx="322.3" cy="18.8" r=".88"/>
<circle cx="311.7" cy="40" r=".88"/>
<circle cx="301.1" cy="31.2" r=".88"/>
<circle cx="290.5" cy="18.8" r=".88"/>
</g>
<text font-size="4.6" fill="#00f" x="279.1" y="266">Sheet_1</text>
<g font-size="4.2">
<text x="74.6" y="19.9">VCC</text>
<text x="216.5" y="18.1">+5V</text>
<text x="398.9" y="52.7">GND</text>
<text x="382.3" y="55.2">+5V</text>
<text x="53.4" y="64.3">VCC</text>
<text x="247.2" y="66.8">GND</text>
<text x="253.5" y="76.3">+5V</text>
<text x="298.3" y="89.7">GND</text>
<text x="20" y="92.2">VCC</text>
<text x="388.3" y="103.9">GND</text>
<text x="171.3" y="114.4">GND</text>
<text x="63.7" y="123.3">GND</text>
<text x="70.8" y="148">GND</text>
<text x="97.5" y="154.3">VCC</text>
<text x="54.9" y="158.5">GND</text>
<text x="190.7" y="158.5">GND</text>
<text x="215.7" y="161.4">VCC</text>
<text x="303.6" y="195.6">GND</text>
<text x="65.5" y="215">GND</text>
<text x="383" y="220.3">GND</text>
<text x="295.8" y="233.3">+5V</text>
<text x="72.6" y="239.7">GND</text>
<text x="203.1" y="236.1">GND</text>
<text x="231.3" y="239.7">GND</text>
<text x="270.1" y="239.7">GND</text>
<text x="356.5" y="250.3">GND</text>
</g>
<g font-size="4.2" fill="#00f">
<text x="400.8" y="266.2">1.0</text>
<text x="319.2" y="275.8">Your Company</text>
<text x="312.3" y="283.6">2020-03-25</text>
</g>
<g font-size="3.9" fill="#00f">
<text x="257.3" y="15.3">i/o_1</text>
<text x="115.3" y="20.6">VinNano</text>
<text x="257.3" y="20.6">i/o_2</text>
<text x="257.3" y="25.9">i/o_3</text>
<text x="257.3" y="31.2">i/o_4</text>
<text x="257.3" y="36.5">i/o_5</text>
<text x="257.3" y="41.8">i/o_6</text>
<text x="360.1" y="90">VinNano</text>
<text x="257.3" y="137">i/o_1</text>
<text x="362.4" y="140">i/o_3</text>
<text x="371.2" y="143.6">i/o_4</text>
<text x="257.3" y="144.1">i/o_2</text>
<text x="378.2" y="147.1">i/o_5</text>
<text x="364.1" y="157.7">i/o_6</text>
</g>
<g font-size="3.9" fill="#800">
<text x="258.8" y="261.5">TITLE:</text>
<text x="387.4" y="266.2">REV:</text>
<text x="295.7" y="275.7">Company:</text>
<text x="387.1" y="276.4">Sheet: 1/1</text>
<text x="295.7" y="283.4">Date:</text>
<text x="344.7" y="283.5">Drawn By: kt315ua</text>
</g>
<g font-size="3.2" fill="#800">
<text x="50" y="7.4">1</text>
<text x="119.1" y="7.4">2</text>
<text x="188.2" y="7.4">3</text>
<text x="257.4" y="7.4">4</text>
<text x="326.5" y="7.4">5</text>
<text x="12.4" y="42.5">A</text>
<text x="414.2" y="42.5">A</text>
<text x="12.4" y="111.6">B</text>
<text x="414.2" y="111.6">B</text>
<text x="12.4" y="180.8">C</text>
<text x="414.2" y="180.8">C</text>
<text x="12.4" y="249.9">D</text>
<text x="414.2" y="249.9">D</text>
<text x="50" y="288.2">1</text>
<text x="119.1" y="288.2">2</text>
<text x="188.2" y="288.2">3</text>
<text x="257.4" y="288.2">4</text>
<text x="326.5" y="288.2">5</text>
</g>
<g font-size="3.2" fill="#000080">
<text x="383.8" y="16">Header-Female-2.54_2x6</text>
<text x="383.8" y="12.8">I/O</text>
<text x="158" y="21.1">U2</text>
<text x="348.5" y="23.5">1K</text>
<text x="364.3" y="21.7">R7</text>
<text x="369.7" y="20">1K</text>
<text x="91.1" y="29.4">FUSEC</text>
<text x="91.1" y="26.2">F1</text>
<text x="112.1" y="26.6">D1</text>
<text x="112.3" y="29.8">SM5404</text>
<text x="158" y="24.3">AMS1117</text>
<text x="226.8" y="27">R1</text>
<text x="354.6" y="25.3">R24</text>
<text x="363.4" y="28.8">R25</text>
<text x="369.7" y="27">1K</text>
<text x="226.8" y="30.1">1K</text>
<text x="348.5" y="30.6">1K</text>
<text x="354.6" y="32.3">R26</text>
<text x="363.4" y="35.9">R27</text>
<text x="369.7" y="34.1">1K</text>
<text x="348.5" y="39.4">1K</text>
<text x="354.6" y="41.1">R38</text>
<text x="129.9" y="46.1">1u</text>
<text x="129.9" y="42.9">C1</text>
<text x="200.4" y="47.9">1u</text>
<text x="200.4" y="44.7">C2</text>
<text x="216.3" y="46.1">220u</text>
<text x="216.3" y="42.9">C3</text>
<text x="246.1" y="47.9">.</text>
<text x="246.6" y="44.7">PWR</text>
<text x="281.5" y="46.4">1K</text>
<text x="286.8" y="46.4">1K</text>
<text x="292.1" y="46.4">1K</text>
<text x="297.3" y="46.4">1K</text>
<text x="302.6" y="46.4">1K</text>
<text x="307.5" y="46.4">1K</text>
<text x="313.2" y="46.4">1K</text>
<text x="318.5" y="46.4">1K</text>
<text x="323.8" y="46.4">1K</text>
<text x="329.1" y="46.4">1K</text>
<text x="334.4" y="46.4">1K</text>
<text x="339.7" y="46.4">1K</text>
<text x="269.1" y="56.9">UART</text>
<text x="269.1" y="60.1">UART</text>
<text x="287.5" y="65.8">R29</text>
<text x="298.1" y="65.8">R30</text>
<text x="308.7" y="65.8">R32</text>
<text x="319.3" y="65.8">R34</text>
<text x="329.9" y="65.8">R36</text>
<text x="340.5" y="65.8">R39</text>
<text x="282.3" y="69.3">R28</text>
<text x="292.8" y="69.3">R31</text>
<text x="303.4" y="69.3">R33</text>
<text x="314" y="69.3">R35</text>
<text x="324.6" y="69.3">R37</text>
<text x="335.2" y="69.3">R40</text>
<text x="71.5" y="79.9">C6</text>
<text x="72" y="83.2">1u</text>
<text x="82.2" y="83.1">S3M</text>
<text x="84.7" y="80">D3</text>
<text x="95.6" y="83.2">33uF</text>
<text x="98.8" y="79.9">C5</text>
<text x="214.4" y="88.7">R8</text>
<text x="317.9" y="87">ISP</text>
<text x="133.3" y="95.7">R17</text>
<text x="196.6" y="94.1">.</text>
<text x="200.1" y="90.5">FAN_1</text>
<text x="214.4" y="91.9">1K</text>
<text x="317.9" y="90.5">UART#2</text>
<text x="135.1" y="98.9">R7</text>
<text x="156.2" y="99.3">D2</text>
<text x="200.1" y="101.1">FAN_2</text>
<text x="214.4" y="99.3">R9</text>
<text x="275.4" y="99.3">R3</text>
<text x="62.8" y="106.1">S3M</text>
<text x="65.3" y="102.9">D4</text>
<text x="83.9" y="102.9">Q3</text>
<text x="108.2" y="102.9">Q1</text>
<text x="152.1" y="102.9">SM5404</text>
<text x="196.6" y="104.7">.</text>
<text x="214.4" y="102.4">1K</text>
<text x="275.4" y="102.6">100</text>
<text x="335.3" y="106.4">Arduino Pro 2 Mini</text>
<text x="5.8" y="108.2">FAN_PORTX1</text>
<text x="80" y="108.1">IRF1405</text>
<text x="103" y="108.1">IRF1405</text>
<text x="200.1" y="111.7">REL_1</text>
<text x="214.4" y="113">1K</text>
<text x="214.4" y="109.9">R10</text>
<text x="261.6" y="111.4">100</text>
<text x="262.9" y="108.2">R4</text>
<text x="336.1" y="110">U1</text>
<text x="370.6" y="113.2">0</text>
<text x="370.6" y="109.9">VINNANO</text>
<text x="196.6" y="115.2">.</text>
<text x="133.3" y="122.2">R18</text>
<text x="133.8" y="125.4">330</text>
<text x="175.6" y="124.3">U3</text>
<text x="196.6" y="125.8">.</text>
<text x="200.1" y="122.3">REL_2</text>
<text x="214.4" y="123.6">1K</text>
<text x="214.4" y="120.4">R11</text>
<text x="82.2" y="129.3">Q4</text>
<text x="108.2" y="129.3">Q2</text>
<text x="158.9" y="127.5">ORPC-817S/C</text>
<text x="78.3" y="134.6">IRF1405</text>
<text x="103" y="134.6">IRF1405</text>
<text x="128" y="136.4">R19</text>
<text x="151.9" y="136.2">R16</text>
<text x="129.8" y="139.5">10k</text>
<text x="153.1" y="139.9">1k</text>
<text x="201.3" y="141.7">R5</text>
<text x="201.3" y="144.9">330</text>
<text x="390" y="147">R2</text>
<text x="403.3" y="147">C4</text>
<text x="359.1" y="155.8">A0MINI</text>
<text x="390" y="150.2">440</text>
<text x="403.3" y="150.2">0.1u</text>
<text x="367.3" y="159.3">0</text>
<text x="228.7" y="165.2">FUSEC</text>
<text x="228.7" y="162.1">F2</text>
<text x="73.2" y="171.7">C7</text>
<text x="86.5" y="171.7">D5</text>
<text x="100.6" y="171.6">C8</text>
<text x="264.8" y="173.4">R12</text>
<text x="278.9" y="173.4">R14</text>
<text x="356.2" y="169.9">A0NANO</text>
<text x="367.3" y="173.4">0</text>
<text x="73.8" y="174.9">1u</text>
<text x="84" y="174.9">S3M</text>
<text x="97.4" y="174.9">33uF</text>
<text x="264.8" y="176.6">1K</text>
<text x="278.9" y="176.6">1K</text>
<text x="216.5" y="182.3">4 pin</text>
<text x="135.1" y="187.5">R21</text>
<text x="135.6" y="190.6">330</text>
<text x="64.6" y="197.8">S3M</text>
<text x="67.1" y="194.6">D6</text>
<text x="85.7" y="194.6">Q5</text>
<text x="109.9" y="194.6">Q6</text>
<text x="214.8" y="194.6">RELAY_PORT</text>
<text x="340.8" y="196.4">D10MINI</text>
<text x="81.8" y="199.9">IRF1405</text>
<text x="104.7" y="199.9">IRF1405</text>
<text x="219.4" y="203.4">US1B</text>
<text x="223.3" y="199.9">D7</text>
<text x="256.4" y="203.4">US1B</text>
<text x="260.3" y="199.9">D8</text>
<text x="351.6" y="199.5">0</text>
<text x="365.3" y="203.4">D11MINI</text>
<text x="404.9" y="200.7" transform="rotate(-90 404.9 200.7)">SENSOR</text>
<text x="233.2" y="208.7">Q9</text>
<text x="272" y="208.7">Q10</text>
<text x="337.7" y="205.2">CS</text>
<text x="343.9" y="208.3">100</text>
<text x="365.3" y="206.6">0</text>
<text x="408.1" y="206.7" transform="rotate(-90 408.1 206.7)">Temp Sensor IN</text>
<text x="135.1" y="213.9">R22</text>
<text x="160.6" y="215.7">ORPC-817S/C</text>
<text x="177.4" y="212.5">U4</text>
<text x="203.9" y="214">R6</text>
<text x="233" y="211.9">4030</text>
<text x="271.8" y="211.9">4030</text>
<text x="315.7" y="213.6">100</text>
<text x="315.7" y="210.4">DC</text>
<text x="341.3" y="215.8">MOSI</text>
<text x="370.6" y="214">D13MINI</text>
<text x="83.9" y="221">Q8</text>
<text x="109.9" y="221.1">Q7</text>
<text x="135.6" y="217.1">330</text>
<text x="200.9" y="217.1">330</text>
<text x="241.7" y="219.1">R13</text>
<text x="280.5" y="219.1">R15</text>
<text x="315.7" y="221">RST</text>
<text x="347.4" y="218.9">100</text>
<text x="370.6" y="217.2">0</text>
<text x="80" y="226.3">IRF1405</text>
<text x="104.7" y="226.3">IRF1405</text>
<text x="241.7" y="222.4">47K</text>
<text x="280.5" y="222.4">47K</text>
<text x="315.7" y="224.2">100</text>
<text x="344.8" y="226.4">SCLK</text>
<text x="383.5" y="227.2">D10</text>
<text x="383.5" y="224">D10</text>
<text x="132.4" y="228.1">R23</text>
<text x="133.3" y="231.2">10k</text>
<text x="154.8" y="231.7">1k</text>
<text x="156.3" y="228.2">R20</text>
<text x="313.9" y="231.6">LED</text>
<text x="351" y="229.4">100</text>
<text x="392.3" y="232.4">D11</text>
<text x="392.3" y="229.3">D11</text>
<text x="313.9" y="234.7">100</text>
<text x="401.1" y="237.7">D13</text>
<text x="401.1" y="234.6">D13</text>
<text x="302.9" y="248.9">LCD_PORT</text>
<text x="315.1" y="252.8">X2</text>
</g>
<g font-size="3.2" fill="#00f">
<text x="380.5" y="21.7">1</text>
<text x="389.1" y="21.7">2</text>
<text x="172.4" y="28.9">4</text>
<text x="380.5" y="25.2">3</text>
<text x="380.5" y="28.7">5</text>
<text x="389.1" y="25.2">4</text>
<text x="389.1" y="28.7">6</text>
<text x="145.7" y="32.6">3</text>
<text x="150.1" y="34">In</text>
<text x="160.9" y="35.8" transform="rotate(-90 160.9 35.8)">GND</text>
<text x="164.1" y="34">Out</text>
<text x="164.1" y="30.3">Out</text>
<text x="172.4" y="32.6">2</text>
<text x="380.5" y="32.2">7</text>
<text x="380.5" y="35.8">9</text>
<text x="387.1" y="35.8">10</text>
<text x="389.1" y="32.2">8</text>
<text x="159.5" y="40.3" transform="rotate(-90 159.5 40.3)">1</text>
<text x="380.5" y="39.3">11</text>
<text x="387.1" y="39.3">12</text>
<text x="266.9" y="71" transform="rotate(-90 266.9 71)">1</text>
<text x="270.4" y="71" transform="rotate(-90 270.4 71)">2</text>
<text x="274" y="71" transform="rotate(-90 274 71)">3</text>
<text x="277.5" y="71" transform="rotate(-90 277.5 71)">4</text>
<text x="265.5" y="75.5" transform="rotate(-90 265.5 75.5)">1</text>
<text x="269" y="75.5" transform="rotate(-90 269 75.5)">2</text>
<text x="272.6" y="75.5" transform="rotate(-90 272.6 75.5)">3</text>
<text x="276.1" y="75.5" transform="rotate(-90 276.1 75.5)">4</text>
<text x="36.7" y="113.7">1</text>
<text x="318.4" y="108.8" transform="rotate(-90 318.4 108.8)">29</text>
<text x="321.9" y="108.8" transform="rotate(-90 321.9 108.8)">28</text>
<text x="325.5" y="108.8" transform="rotate(-90 325.5 108.8)">27</text>
<text x="329" y="108.8" transform="rotate(-90 329 108.8)">26</text>
<text x="332.5" y="108.8" transform="rotate(-90 332.5 108.8)">25</text>
<text x="33.2" y="115.5">1</text>
<text x="33.2" y="119">2</text>
<text x="36.7" y="117.3">2</text>
<text x="319.8" y="118.5" transform="rotate(-90 319.8 118.5)">GND</text>
<text x="323.4" y="117.9" transform="rotate(-90 323.4 117.9)">VCC</text>
<text x="326.9" y="117" transform="rotate(-90 326.9 117)">RXI</text>
<text x="330.4" y="117.9" transform="rotate(-90 330.4 117.9)">TXO</text>
<text x="333.9" y="117.9" transform="rotate(-90 333.9 117.9)">DTR</text>
<text x="33.2" y="122.6">3</text>
<text x="36.7" y="120.8">3</text>
<text x="36.7" y="124.3">4</text>
<text x="297.3" y="124.3">1</text>
<text x="301.8" y="125.7">TXO</text>
<text x="338.8" y="125.7">RAW</text>
<text x="348.8" y="124.3">24</text>
<text x="33.2" y="126.1">4</text>
<text x="33.2" y="129.6">5</text>
<text x="36.7" y="127.8">5</text>
<text x="36.7" y="131.4">6</text>
<text x="297.3" y="131.4">3</text>
<text x="297.3" y="127.8">2</text>
<text x="301.8" y="129.3">RXI</text>
<text x="339" y="129.3">GND</text>
<text x="348.8" y="127.8">23</text>
<text x="348.8" y="131.4">22</text>
<text x="33.2" y="133.1">6</text>
<text x="33.2" y="136.7">7</text>
<text x="36.7" y="134.9">7</text>
<text x="297.3" y="134.9">4</text>
<text x="301.8" y="136.3">GND</text>
<text x="301.8" y="132.8">RST</text>
<text x="339.7" y="136.3">VCC</text>
<text x="340" y="132.8">RST</text>
<text x="348.8" y="134.9">21</text>
<text x="33.2" y="140.2">8</text>
<text x="36.7" y="138.4">8</text>
<text x="297.3" y="142">6</text>
<text x="297.3" y="138.4">5</text>
<text x="301.8" y="143.4">D3</text>
<text x="301.8" y="139.8">D2</text>
<text x="342.1" y="139.8">A3</text>
<text x="342.1" y="143.4">A2</text>
<text x="348.8" y="138.4">20</text>
<text x="348.8" y="142">19</text>
<text x="297.2" y="149">8</text>
<text x="297.4" y="145.4">7</text>
<text x="301.9" y="146.8">D4</text>
<text x="342.1" y="146.9">A1</text>
<text x="348.8" y="145.5">18</text>
<text x="348.8" y="149">17</text>
<text x="297.2" y="152.5">9</text>
<text x="301.7" y="153.9">D6</text>
<text x="301.7" y="150.5">D5</text>
<text x="339.8" y="154">D13</text>
<text x="342.1" y="150.4">A0</text>
<text x="348.8" y="152.5">16</text>
<text x="295.2" y="159.6">11</text>
<text x="295.2" y="156">10</text>
<text x="301.7" y="161">D8</text>
<text x="301.7" y="157.5">D7</text>
<text x="339.8" y="157.5">D12</text>
<text x="339.8" y="161">D11</text>
<text x="348.8" y="156.1">15</text>
<text x="348.8" y="159.6">14</text>
<text x="295.2" y="163.1">12</text>
<text x="301.7" y="164.5">D9</text>
<text x="339.8" y="164.5">D10</text>
<text x="348.8" y="163.1">13</text>
<text x="309.2" y="169.8" transform="rotate(-90 309.2 169.8)">GND</text>
<text x="316.3" y="169.8" transform="rotate(-90 316.3 169.8)">A7</text>
<text x="319.8" y="169.8" transform="rotate(-90 319.8 169.8)">A6</text>
<text x="330.4" y="169.8" transform="rotate(-90 330.4 169.8)">A5</text>
<text x="333.9" y="169.8" transform="rotate(-90 333.9 169.8)">A4</text>
<text x="224.3" y="176.9">1</text>
<text x="228.8" y="175.5">1</text>
<text x="228.8" y="179">2</text>
<text x="307.8" y="176.3" transform="rotate(-90 307.8 176.3)">33</text>
<text x="314.9" y="176.3" transform="rotate(-90 314.9 176.3)">32</text>
<text x="318.4" y="176.3" transform="rotate(-90 318.4 176.3)">31</text>
<text x="329" y="176.3" transform="rotate(-90 329 176.3)">34</text>
<text x="332.5" y="176.3" transform="rotate(-90 332.5 176.3)">35</text>
<text x="224.3" y="180.4">2</text>
<text x="224.3" y="183.9">3</text>
<text x="228.8" y="182.5">3</text>
<text x="224.3" y="187.5">4</text>
<text x="228.8" y="186.1">4</text>
</g>
<g font-size="3.2">
<text x="316.3" y="96.4" transform="rotate(-90 316.3 96.4)">1</text>
<text x="319.8" y="96.4" transform="rotate(-90 319.8 96.4)">2</text>
<text x="323.4" y="96.4" transform="rotate(-90 323.4 96.4)">3</text>
<text x="326.9" y="96.4" transform="rotate(-90 326.9 96.4)">4</text>
<text x="330.4" y="96.4" transform="rotate(-90 330.4 96.4)">5</text>
<text x="333.9" y="96.4" transform="rotate(-90 333.9 96.4)">6</text>
<text x="396.4" y="189.2">1</text>
<text x="396.4" y="192.8">2</text>
<text x="385.8" y="231.6">1</text>
<text x="394.6" y="236.9">1</text>
<text x="403.4" y="242.1">1</text>
<text x="325.1" y="250.2" transform="rotate(-90 325.1 250.2)">1</text>
<text x="328.6" y="250.2" transform="rotate(-90 328.6 250.2)">2</text>
<text x="332.2" y="250.2" transform="rotate(-90 332.2 250.2)">3</text>
<text x="335.7" y="250.2" transform="rotate(-90 335.7 250.2)">4</text>
<text x="339.2" y="250.2" transform="rotate(-90 339.2 250.2)">5</text>
<text x="342.8" y="250.2" transform="rotate(-90 342.8 250.2)">6</text>
<text x="346.3" y="250.2" transform="rotate(-90 346.3 250.2)">7</text>
<text x="349.8" y="250.2" transform="rotate(-90 349.8 250.2)">8</text>
</g>
<g font-size="2.5" fill="#00f">
<text x="165.5" y="131.4">4</text>
<text x="188.2" y="131.4">1</text>
<text x="165.5" y="138.4">3</text>
<text x="188.2" y="138.4">2</text>
<text x="167.3" y="219.6">4</text>
<text x="190" y="219.6">1</text>
<text x="167.3" y="226.6">3</text>
<text x="190" y="226.6">2</text>
</g>
</svg>
